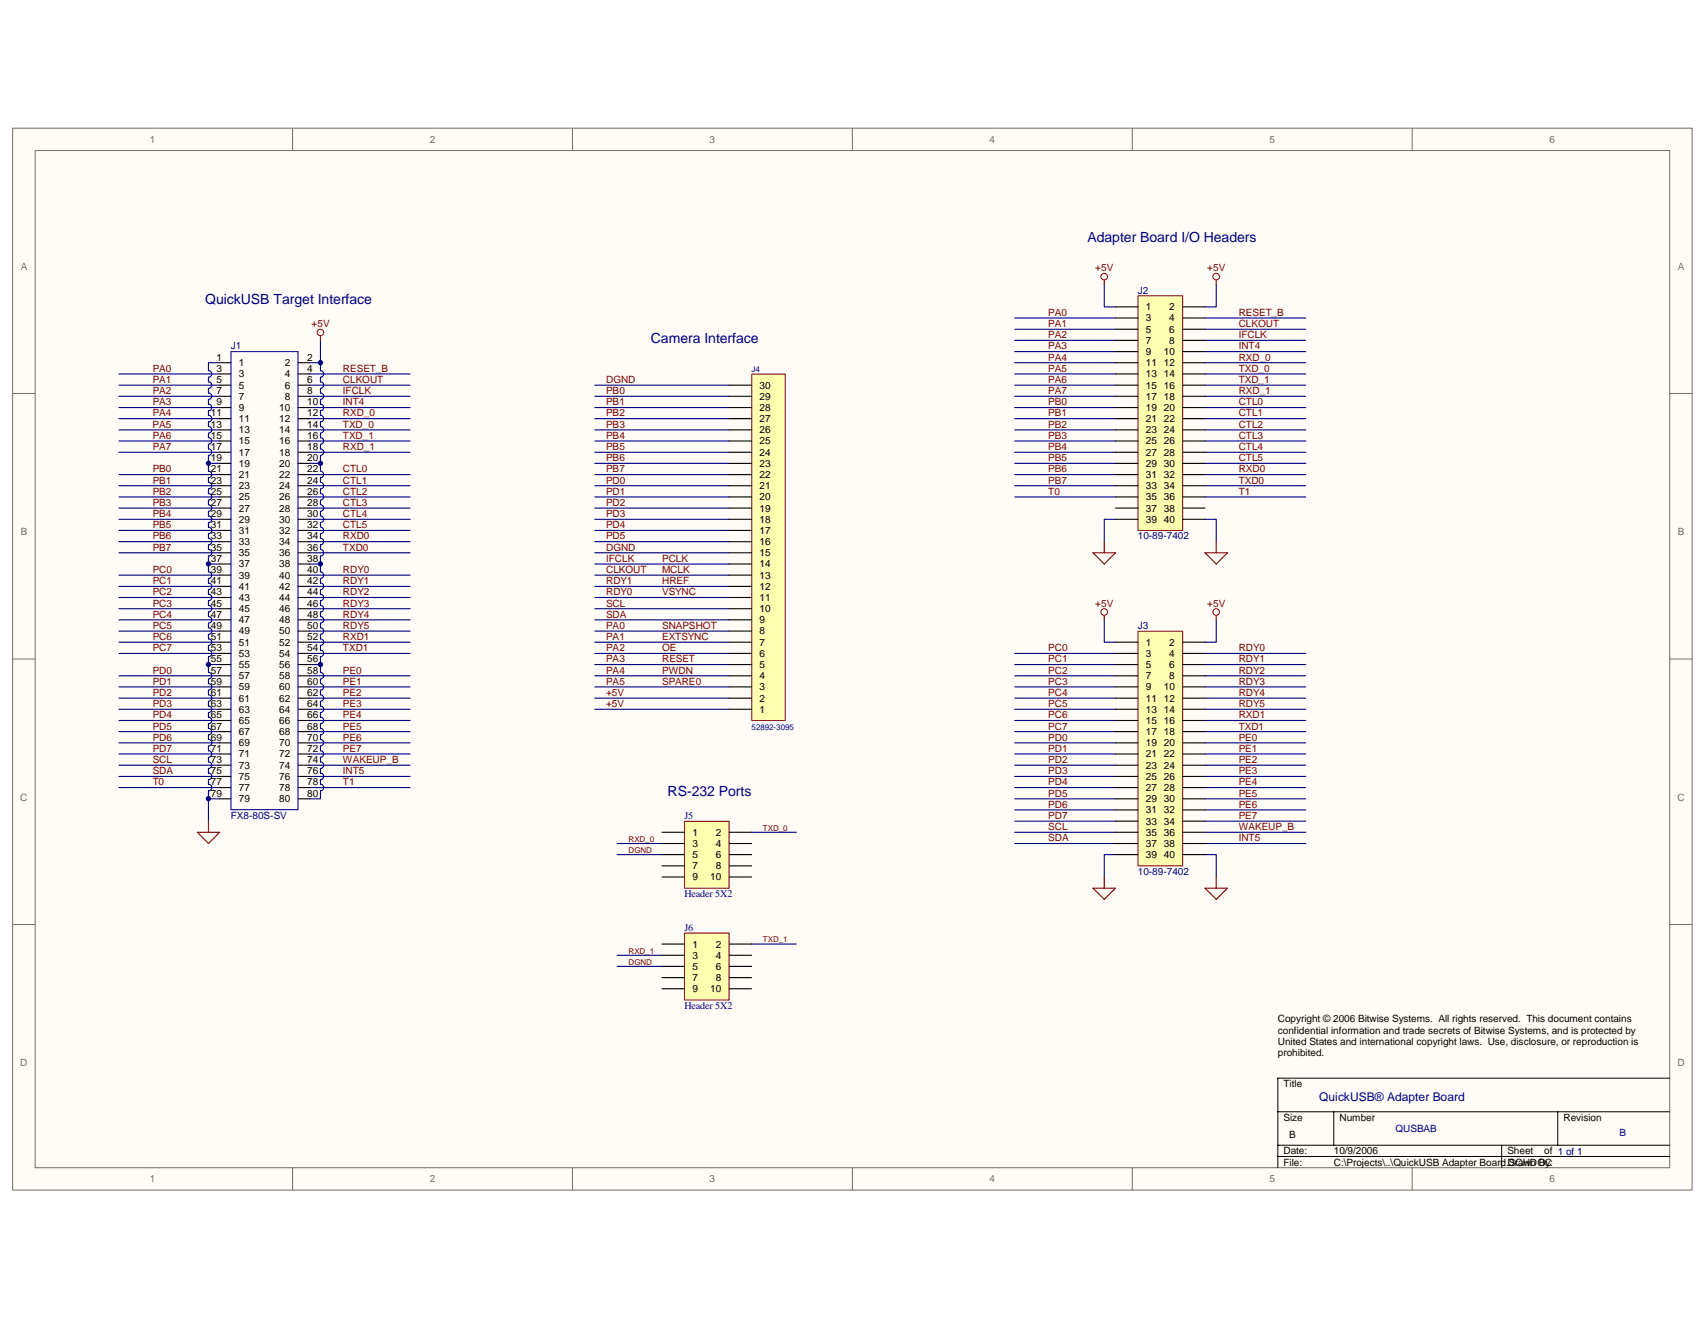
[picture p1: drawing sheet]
<svg xmlns="http://www.w3.org/2000/svg" width="279mm" height="216mm" viewBox="0 0 279 216" stroke-linecap="round" stroke-linejoin="round" font-family="sans-serif">
<path d="M2.1 21h275.2v173.9h-275.2z" fill="#fffcf8"/>
<path d="M2.1 21h275.2v173.9h-275.2z" fill="none" stroke="#706f64" stroke-width=".16"/>
<path d="M5.8 24.7h267.8v166.6h-267.8z" fill="#fffcf8"/>
<g fill="none" stroke="#706f64" stroke-width=".16">
<path d="M5.8 24.7h267.8v166.6h-267.8zM47.9 21v3.6M93.8 21v3.6M139.7 21v3.6M185.5 21v3.6M231.4 21v3.6M2.1 64.5h3.6M273.6 64.5h3.7M2.1 107.9h3.6M273.6 107.9h3.7M2.1 151.4h3.6M273.6 151.4h3.7"/>
<path d="M47.9 191.3v3.6M93.8 191.3v3.6M139.7 191.3v3.6M185.5 191.3v3.6M231.4 191.3v3.6"/>
</g>
<path d="M273.6 176.6h-64.2v14.7M209.4 182.1h64.2M209.4 187.6h64.2M209.4 189.4h64.2M218.6 182.1v5.5M246.1 187.6v3.7M255.3 182.1v5.5" fill="none" stroke="#000" stroke-width=".16"/>
<g fill="none" stroke="#000080" stroke-width=".18">
<path d="M36 59.4h-1.8v1.3a.54 .54 0 0 1 .5 .5 .54 .54 0 0 1-.5 .6M50.7 59.4h1.8v1.3a.54 .54 0 0 1 .5 .5 .54 .54 0 0 1-.5 .6M52.5 55.8v3.6M166.3 57.6h16.5M166.3 55.8h16.5M166.3 52.1h16.5M166.3 59.4h16.5M166.3 53.9h16.5M181 46.6v3.7h1.8M197.5 57.6h16.5M197.5 55.8h16.5M197.5 52.1h16.5"/>
<path d="M197.5 59.4h16.5M197.5 53.9h16.5M199.3 46.6v3.7h-1.8M19.5 70.4h16.5M19.5 68.6h16.5M19.5 74.1h16.5M19.5 66.8h16.5M19.5 72.2h16.5M19.5 64.9h16.5M19.5 79.6h16.5M19.5 77.7h16.5M19.5 63.1h16.5"/>
<path d="M19.5 61.3h16.5M34.2 61.8v.7a.54 .54 0 0 1 .5 .6 .54 .54 0 0 1-.5 .5v.8a.53 .53 0 0 1 .5 .5 .53 .53 0 0 1-.5 .5M34.2 65.5v.7a.54 .54 0 0 1 .5 .5 .54 .54 0 0 1-.5 .6M34.2 67.3v.7a.54 .54 0 0 1 .5 .6 .54 .54 0 0 1-.5 .5v.8a.54 .54 0 0 1 .5 .5 .54 .54 0 0 1-.5 .6v.7a.54 .54 0 0 1 .5 .5 .54 .54 0 0 1-.5 .6M34.2 72.8v.7a.53 .53 0 0 1 .5 .6 .53 .53 0 0 1-.5 .5M34.2 74.6v2.6a.54 .54 0 0 1 .5 .5 .54 .54 0 0 1-.5 .6v.7a.54 .54 0 0 1 .5 .6 .54 .54 0 0 1-.5 .5M34.2 75.9h1.8M50.7 70.4h16.5M50.7 68.6h16.5M50.7 74.1h16.5M50.7 66.8h16.5M50.7 72.2h16.5"/>
<path d="M50.7 64.9h16.5M50.7 79.6h16.5M50.7 77.7h16.5M50.7 63.1h16.5M50.7 61.3h16.5M52.5 75.9v1.3a.55 .55 0 0 1 .5 .5 .55 .55 0 0 1-.5 .6v.7a.54 .54 0 0 1 .5 .6 .54 .54 0 0 1-.5 .5M52.5 61.8v.7a.54 .54 0 0 1 .5 .6 .54 .54 0 0 1-.5 .5v.8a.53 .53 0 0 1 .5 .5 .53 .53 0 0 1-.5 .5M52.5 65.5v.7a.54 .54 0 0 1 .5 .5 .54 .54 0 0 1-.5 .6M52.5 67.3v.7a.54 .54 0 0 1 .5 .6 .54 .54 0 0 1-.5 .5v.8a.54 .54 0 0 1 .5 .5 .54 .54 0 0 1-.5 .6v.7a.54 .54 0 0 1 .5 .5 .54 .54 0 0 1-.5 .6M52.5 72.8v.7a.53 .53 0 0 1 .5 .6 .53 .53 0 0 1-.5 .5M52.5 74.6v1.3h-1.8M166.3 70.4h16.5"/>
<path d="M166.3 68.6h16.5M166.3 74.1h16.5M166.3 66.8h16.5M166.3 72.2h16.5M166.3 64.9h16.5M166.3 79.6h16.5M166.3 77.7h16.5M166.3 63.1h16.5M166.3 61.3h16.5M166.3 75.9h16.5M197.5 70.4h16.5M197.5 68.6h16.5"/>
<path d="M197.5 74.1h16.5M197.5 66.8h16.5M197.5 72.2h16.5M197.5 64.9h16.5M197.5 79.6h16.5M197.5 77.7h16.5M197.5 63.1h16.5M197.5 61.3h16.5M197.5 75.9h16.5M19.5 83.2h16.5M19.5 81.4h16.5M19.5 90.6h16.5"/>
<path d="M19.5 85.1h16.5M19.5 88.7h16.5M19.5 86.9h16.5M19.5 96.1h16.5M19.5 99.7h16.5M19.5 97.9h16.5M19.5 94.2h16.5M34.2 80.1v.8a.53 .53 0 0 1 .5 .5 .53 .53 0 0 1-.5 .5M34.2 82v.7a.54 .54 0 0 1 .5 .5 .54 .54 0 0 1-.5 .6M34.2 83.8v.7a.54 .54 0 0 1 .5 .6 .54 .54 0 0 1-.5 .5M34.2 85.6v.7a.54 .54 0 0 1 .5 .6 .54 .54 0 0 1-.5 .5v.8a.54 .54 0 0 1 .5 .5 .54 .54 0 0 1-.5 .6v.7a.54 .54 0 0 1 .5 .5 .54 .54 0 0 1-.5 .6M34.2 91.1v1.3"/>
<path d="M36 92.4h-1.8v1.3a.54 .54 0 0 1 .5 .5 .54 .54 0 0 1-.5 .5v.8a.54 .54 0 0 1 .5 .5 .54 .54 0 0 1-.5 .6v.7a.54 .54 0 0 1 .5 .6 .54 .54 0 0 1-.5 .5v.8a.54 .54 0 0 1 .5 .5 .54 .54 0 0 1-.5 .5v.8a.54 .54 0 0 1 .5 .5 .54 .54 0 0 1-.5 .6M50.7 92.4h1.8v1.3a.54 .54 0 0 1 .5 .5 .54 .54 0 0 1-.5 .5v.8a.54 .54 0 0 1 .5 .5 .54 .54 0 0 1-.5 .6v.7a.54 .54 0 0 1 .5 .6 .54 .54 0 0 1-.5 .5v.8a.54 .54 0 0 1 .5 .5 .54 .54 0 0 1-.5 .5v.8a.54 .54 0 0 1 .5 .5 .54 .54 0 0 1-.5 .6M50.7 83.2h16.5M50.7 81.4h16.5M50.7 90.6h16.5M50.7 85.1h16.5M50.7 88.7h16.5M50.7 86.9h16.5M50.7 96.1h16.5M50.7 99.7h16.5M50.7 97.9h16.5M50.7 94.2h16.5"/>
<path d="M52.5 85.6v.7a.55 .55 0 0 1 .5 .6 .55 .55 0 0 1-.5 .5v.8a.55 .55 0 0 1 .5 .5 .55 .55 0 0 1-.5 .6v.7a.54 .54 0 0 1 .5 .5 .54 .54 0 0 1-.5 .6M52.5 83.8v.7a.54 .54 0 0 1 .5 .6 .54 .54 0 0 1-.5 .5M52.5 82v.7a.54 .54 0 0 1 .5 .5 .54 .54 0 0 1-.5 .6M52.5 80.1v.8a.53 .53 0 0 1 .5 .5 .53 .53 0 0 1-.5 .5M52.5 91.1v1.3M166.3 81.4h16.5M182.8 85.1h-1.8v3.6M197.5 85.1h1.8v3.6M197.5 81.4h16.5M19.5 107h16.5M19.5 101.5h16.5M19.5 105.2h16.5"/>
<path d="M19.5 103.4h16.5M19.5 110.7h16.5M19.5 118h16.5M19.5 119.8h16.5M19.5 114.4h16.5M19.5 112.5h16.5M19.5 116.2h16.5M34.2 102.1v.7a.54 .54 0 0 1 .5 .6 .54 .54 0 0 1-.5 .5M34.2 103.9v.7a.54 .54 0 0 1 .5 .6 .54 .54 0 0 1-.5 .5v.8a.54 .54 0 0 1 .5 .5 .54 .54 0 0 1-.5 .6v2.6a.54 .54 0 0 1 .5 .5 .54 .54 0 0 1-.5 .5M34.2 111.3v.7a.54 .54 0 0 1 .5 .5 .54 .54 0 0 1-.5 .6v.7a.53 .53 0 0 1 .5 .5 .53 .53 0 0 1-.5 .6M34.2 114.9v.8a.54 .54 0 0 1 .5 .5 .54 .54 0 0 1-.5 .5v.8a.54 .54 0 0 1 .5 .5 .54 .54 0 0 1-.5 .6v.7a.54 .54 0 0 1 .5 .6 .54 .54 0 0 1-.5 .5v.7a.53 .53 0 0 1 .5 .6 .53 .53 0 0 1-.5 .5M34.2 108.9h1.8"/>
<path d="M50.7 107h16.5M50.7 101.5h16.5M50.7 105.2h16.5M50.7 103.4h16.5M50.7 110.7h16.5M50.7 118h16.5M50.7 119.8h16.5M50.7 114.4h16.5M50.7 112.5h16.5M50.7 116.2h16.5M50.7 108.9h1.8M52.5 102.1v.7a.54 .54 0 0 1 .5 .6 .54 .54 0 0 1-.5 .5"/>
<path d="M52.5 103.9v.7a.54 .54 0 0 1 .5 .6 .54 .54 0 0 1-.5 .5v.8a.54 .54 0 0 1 .5 .5 .54 .54 0 0 1-.5 .6v2.6a.54 .54 0 0 1 .5 .5 .54 .54 0 0 1-.5 .5M52.5 111.3v.7a.54 .54 0 0 1 .5 .5 .54 .54 0 0 1-.5 .6v.7a.53 .53 0 0 1 .5 .5 .53 .53 0 0 1-.5 .6M52.5 114.9v.8a.54 .54 0 0 1 .5 .5 .54 .54 0 0 1-.5 .5v.8a.54 .54 0 0 1 .5 .5 .54 .54 0 0 1-.5 .6v.7a.54 .54 0 0 1 .5 .6 .54 .54 0 0 1-.5 .5v.7a.53 .53 0 0 1 .5 .6 .53 .53 0 0 1-.5 .5M166.3 107h16.5M166.3 110.7h16.5M166.3 118h16.5M166.3 119.8h16.5M166.3 114.4h16.5M166.3 112.5h16.5M166.3 116.2h16.5M166.3 108.9h16.5M181 101.5v3.7h1.8"/>
<path d="M197.5 107h16.5M197.5 110.7h16.5M197.5 118h16.5M197.5 119.8h16.5M197.5 114.4h16.5M197.5 112.5h16.5M197.5 116.2h16.5M197.5 108.9h16.5M199.3 101.5v3.7h-1.8M19.5 123.5h16.5M19.5 121.7h16.5M19.5 125.3h16.5"/>
<path d="M19.5 127.2h16.5M19.5 129h16.5M34.2 122.2v.8a.54 .54 0 0 1 .5 .5 .54 .54 0 0 1-.5 .6v.7a.54 .54 0 0 1 .5 .5 .54 .54 0 0 1-.5 .6v.7a.54 .54 0 0 1 .5 .6 .54 .54 0 0 1-.5 .5v.8a.54 .54 0 0 1 .5 .5 .54 .54 0 0 1-.5 .5M34.2 129.6v1.3h1.8M34.2 130.9v3.6M50.7 123.5h16.5M50.7 121.7h16.5M50.7 125.3h16.5M50.7 127.2h16.5M50.7 129h16.5M52.5 122.2v.8a.54 .54 0 0 1 .5 .5 .54 .54 0 0 1-.5 .6v.7a.54 .54 0 0 1 .5 .5 .54 .54 0 0 1-.5 .6v.7a.54 .54 0 0 1 .5 .6 .54 .54 0 0 1-.5 .5v.8a.54 .54 0 0 1 .5 .5 .54 .54 0 0 1-.5 .5M52.5 129.6v1.3h-1.8"/>
<path d="M166.3 123.5h16.5M166.3 121.7h16.5M166.3 125.3h16.5M166.3 127.2h16.5M166.3 129h16.5M166.3 134.5h16.5M166.3 130.9h16.5M166.3 136.3h16.5M166.3 132.7h16.5M166.3 138.2h16.5M182.8 140h-1.8v3.7M197.5 140h1.8v3.7"/>
<path d="M197.5 123.5h16.5M197.5 121.7h16.5M197.5 125.3h16.5M197.5 127.2h16.5M197.5 129h16.5M197.5 134.5h16.5M197.5 130.9h16.5M197.5 136.3h16.5M197.5 132.7h16.5M197.5 138.2h16.5"/>
</g>
<g fill="none" stroke="#800000" stroke-width=".16">
<circle cx="52.5" cy="54.5" r=".53"/>
<circle cx="180.9" cy="45.3" r=".54"/>
<circle cx="199.3" cy="45.3" r=".54"/>
<circle cx="180.9" cy="100.3" r=".54"/>
<circle cx="199.3" cy="100.3" r=".54"/>
</g>
<g fill="none" stroke="#800000" stroke-width=".18">
<path d="M52.5 55v.8M181 45.9v.7M199.3 45.9v.7M179.1 90.6h3.7l-1.8 1.8zM181 88.7v1.9M197.5 90.6h3.6l-1.8 1.8zM199.3 88.7v1.9M181 100.8v.7M199.3 100.8v.7M32.3 136.3h3.7l-1.8 1.9zM34.2 134.5v1.8M179.1 145.5h3.7l-1.8 1.8z"/>
<path d="M181 143.7v1.8M197.5 145.5h3.6l-1.8 1.8zM199.3 143.7v1.8"/>
</g>
<path d="M37.8 57.6h11v75h-11z" fill="none" stroke="#00f" stroke-width=".18"/>
<g fill="none" stroke="#000" stroke-width=".18">
<path d="M36 59.4h1.8M48.9 59.4h1.8M36 61.3h1.8M36 63.1h1.8M36 64.9h1.8M36 66.8h1.8M36 68.6h1.8M36 70.4h1.8M36 72.2h1.8M36 74.1h1.8M36 75.9h1.8M36 77.7h1.8"/>
<path d="M36 79.6h1.8M48.9 61.3h1.8M48.9 63.1h1.8M48.9 64.9h1.8M48.9 66.8h1.8M48.9 68.6h1.8M48.9 70.4h1.8M48.9 72.2h1.8M48.9 74.1h1.8M48.9 75.9h1.8M48.9 77.7h1.8M48.9 79.6h1.8"/>
<path d="M36 81.4h1.8M36 83.2h1.8M36 85.1h1.8M36 86.9h1.8M36 88.7h1.8M36 90.6h1.8M36 92.4h1.8M36 94.2h1.8M36 96.1h1.8M36 97.9h1.8M36 99.7h1.8M48.9 81.4h1.8"/>
<path d="M48.9 83.2h1.8M48.9 85.1h1.8M48.9 86.9h1.8M48.9 88.7h1.8M48.9 90.6h1.8M48.9 92.4h1.8M48.9 94.2h1.8M48.9 96.1h1.8M48.9 97.9h1.8M48.9 99.7h1.8M36 101.5h1.8M36 103.4h1.8"/>
<path d="M36 105.2h1.8M36 107h1.8M36 108.9h1.8M36 110.7h1.8M36 112.5h1.8M36 114.4h1.8M36 116.2h1.8M36 118h1.8M36 119.8h1.8M48.9 101.5h1.8M48.9 103.4h1.8M48.9 105.2h1.8"/>
<path d="M48.9 107h1.8M48.9 108.9h1.8M48.9 110.7h1.8M48.9 112.5h1.8M48.9 114.4h1.8M48.9 116.2h1.8M48.9 118h1.8M48.9 119.8h1.8M36 121.7h1.8M36 123.5h1.8M36 125.3h1.8M36 127.2h1.8"/>
<path d="M36 129h1.8M36 130.9h1.8M48.9 121.7h1.8M48.9 123.5h1.8M48.9 125.3h1.8M48.9 127.2h1.8M48.9 129h1.8M48.9 130.9h1.8"/>
</g>
<path d="M186.5 48.5h7.3v38.4h-7.3z" fill="#ffffb0"/>
<path d="M186.5 48.5h7.3v38.4h-7.3z" fill="none" stroke="#800000" stroke-width=".16"/>
<g fill="none" stroke="#000" stroke-width=".18">
<path d="M182.8 50.3h3.7M182.8 52.1h3.7M182.8 53.9h3.7M182.8 55.8h3.7M182.8 57.6h3.7M182.8 59.4h3.7M193.8 50.3h3.7M193.8 52.1h3.7M193.8 53.9h3.7M193.8 55.8h3.7M193.8 57.6h3.7M193.8 59.4h3.7"/>
<path d="M182.8 61.3h3.7M182.8 63.1h3.7M182.8 64.9h3.7M182.8 66.8h3.7M182.8 68.6h3.7M182.8 70.4h3.7M182.8 72.2h3.7M182.8 74.1h3.7M182.8 75.9h3.7M182.8 77.7h3.7M182.8 79.6h3.7M193.8 61.3h3.7"/>
<path d="M193.8 63.1h3.7M193.8 64.9h3.7M193.8 66.8h3.7M193.8 68.6h3.7M193.8 70.4h3.7M193.8 72.2h3.7M193.8 74.1h3.7M193.8 75.9h3.7M193.8 77.7h3.7M193.8 79.6h3.7M182.8 81.4h3.7M182.8 83.2h3.7"/>
<path d="M182.8 85.1h3.7M193.8 81.4h3.7M193.8 83.2h3.7M193.8 85.1h3.7"/>
</g>
<path d="M186.5 103.4h7.3v38.4h-7.3z" fill="#ffffb0"/>
<path d="M186.5 103.4h7.3v38.4h-7.3z" fill="none" stroke="#800000" stroke-width=".16"/>
<g fill="none" stroke="#000" stroke-width=".18">
<path d="M182.8 105.2h3.7M182.8 107h3.7M182.8 108.9h3.7M182.8 110.7h3.7M182.8 112.5h3.7M182.8 114.4h3.7M182.8 116.2h3.7M182.8 118h3.7M182.8 119.8h3.7M193.8 105.2h3.7M193.8 107h3.7M193.8 108.9h3.7"/>
<path d="M193.8 110.7h3.7M193.8 112.5h3.7M193.8 114.4h3.7M193.8 116.2h3.7M193.8 118h3.7M193.8 119.8h3.7M182.8 121.7h3.7M182.8 123.5h3.7M182.8 125.3h3.7M182.8 127.2h3.7M182.8 129h3.7M182.8 130.9h3.7"/>
<path d="M182.8 132.7h3.7M182.8 134.5h3.7M182.8 136.3h3.7M182.8 138.2h3.7M182.8 140h3.7M193.8 121.7h3.7M193.8 123.5h3.7M193.8 125.3h3.7M193.8 127.2h3.7M193.8 129h3.7M193.8 130.9h3.7M193.8 132.7h3.7"/>
<path d="M193.8 134.5h3.7M193.8 136.3h3.7M193.8 138.2h3.7M193.8 140h3.7"/>
</g>
<g fill="none" stroke="#000080" stroke-width=".18">
<path d="M97.5 63.1h22M97.5 64.9h22M97.5 66.8h22M97.5 68.6h22M97.5 70.4h22M97.5 72.2h22M97.5 74.1h22M97.5 75.9h22M97.5 77.7h22M97.5 79.6h22M97.5 81.4h22M97.5 83.2h22"/>
<path d="M97.5 85.1h22M97.5 86.9h22M97.5 88.7h22M97.5 90.6h22M97.5 92.4h22M97.5 94.2h22M97.5 96.1h22M97.5 97.9h22M97.5 99.7h22M97.5 101.5h22M97.5 103.4h22M97.5 105.2h22"/>
<path d="M97.5 107h22M97.5 108.9h22M97.5 110.7h22M97.5 112.5h22M97.5 114.4h22M97.5 116.2h22"/>
</g>
<path d="M123.2 61.3h5.5v56.7h-5.5z" fill="#ffffb0"/>
<path d="M123.2 61.3h5.5v56.7h-5.5z" fill="none" stroke="#800000" stroke-width=".16"/>
<g fill="none" stroke="#000" stroke-width=".18">
<path d="M119.5 63.1h3.7M119.5 64.9h3.7M119.5 66.8h3.7M119.5 68.6h3.7M119.5 70.4h3.7M119.5 72.2h3.7M119.5 74.1h3.7M119.5 75.9h3.7M119.5 77.7h3.7M119.5 79.6h3.7M119.5 81.4h3.7M119.5 83.2h3.7"/>
<path d="M119.5 85.1h3.7M119.5 86.9h3.7M119.5 88.7h3.7M119.5 90.6h3.7M119.5 92.4h3.7M119.5 94.2h3.7M119.5 96.1h3.7M119.5 97.9h3.7M119.5 99.7h3.7M119.5 101.5h3.7M119.5 103.4h3.7M119.5 105.2h3.7"/>
<path d="M119.5 107h3.7M119.5 108.9h3.7M119.5 110.7h3.7M119.5 112.5h3.7M119.5 114.4h3.7M119.5 116.2h3.7"/>
</g>
<path d="M112.2 134.6h7.3v10.9h-7.3z" fill="#ffffb0"/>
<path d="M112.2 134.5h7.3v11h-7.3z" fill="none" stroke="#800000" stroke-width=".16"/>
<path d="M108.5 136.3h3.6M108.5 138.2h3.6M108.5 140h3.6M119.5 136.3h3.7M119.5 138.2h3.7M119.5 140h3.7M108.5 141.8h3.6M108.5 143.7h3.6M119.5 141.8h3.7M119.5 143.7h3.7" fill="none" stroke="#000" stroke-width=".18"/>
<path d="M101.1 138.2h7.4M101.1 140h7.4M123.2 136.3h7.3" fill="none" stroke="#000080" stroke-width=".18"/>
<path d="M112.2 152.9h7.3v10.9h-7.3z" fill="#ffffb0"/>
<path d="M112.2 152.8h7.3v11h-7.3z" fill="none" stroke="#800000" stroke-width=".16"/>
<path d="M108.5 154.6h3.6M108.5 156.5h3.6M108.5 158.3h3.6M119.5 154.6h3.7M119.5 156.5h3.7M119.5 158.3h3.7M108.5 160.1h3.6M108.5 162h3.6M119.5 160.1h3.7M119.5 162h3.7" fill="none" stroke="#000" stroke-width=".18"/>
<path d="M101.1 156.5h7.4M101.1 158.3h7.4M123.2 154.6h7.3" fill="none" stroke="#000080" stroke-width=".18"/>
<g fill="#000080" stroke="#000080" stroke-width=".16">
<circle cx="34.2" cy="130.8" r=".36"/>
<circle cx="34.2" cy="108.8" r=".35"/>
<circle cx="34.2" cy="92.4" r=".35"/>
<circle cx="34.2" cy="75.9" r=".35"/>
<circle cx="52.5" cy="108.8" r=".35"/>
<circle cx="52.5" cy="92.4" r=".35"/>
<circle cx="52.5" cy="75.9" r=".35"/>
<circle cx="52.5" cy="59.4" r=".36"/>
</g>
<g font-size="2.3" fill="#000080">
<text x="178.2" y="39.7">Adapter Board I/O Headers</text>
<text x="33.6" y="49.8">QuickUSB Target Interface</text>
<text x="106.7" y="56.2">Camera Interface</text>
<text x="109.4" y="130.4">RS-232 Ports</text>
</g>
<text font-size="2" fill="#000080" x="216.2" y="180.4">QuickUSB® Adapter Board</text>
<g font-size="1.7" fill="#000080">
<text x="112.2" y="134.1">J5</text>
<text x="112.2" y="147">Header 5X2</text>
<text x="112.2" y="152.5">J6</text>
<text x="112.2" y="165.3">Header 5X2</text>
</g>
<g font-size="1.6" fill="#706f64">
<text x="24.6" y="23.4">1</text>
<text x="70.4" y="23.4">2</text>
<text x="116.3" y="23.4">3</text>
<text x="162.2" y="23.4">4</text>
<text x="208" y="23.4">5</text>
<text x="253.9" y="23.4">6</text>
<text x="3.4" y="44.2">A</text>
<text x="274.9" y="44.2">A</text>
<text x="3.4" y="87.7">B</text>
<text x="274.9" y="87.7">B</text>
<text x="3.3" y="131.2">C</text>
<text x="274.9" y="131.2">C</text>
<text x="3.3" y="174.7">D</text>
<text x="274.9" y="174.7">D</text>
<text x="24.6" y="193.7">1</text>
<text x="70.4" y="193.7">2</text>
<text x="116.3" y="193.7">3</text>
<text x="162.2" y="193.7">4</text>
<text x="208" y="193.7">5</text>
<text x="253.9" y="193.7">6</text>
</g>
<g font-size="1.6" fill="#800000">
<text x="179.5" y="44.4">+5V</text>
<text x="197.8" y="44.4">+5V</text>
<text x="51.1" y="53.6">+5V</text>
<text x="171.8" y="51.8">PA0</text>
<text x="171.8" y="53.6">PA1</text>
<text x="203" y="53.6">CLKOUT</text>
<text x="203" y="51.8">RESET_B</text>
<text x="171.8" y="57.2">PA3</text>
<text x="171.8" y="55.4">PA2</text>
<text x="171.8" y="59.1">PA4</text>
<text x="203" y="59.1">RXD_0</text>
<text x="203" y="57.2">INT4</text>
<text x="203" y="55.4">IFCLK</text>
<text x="25" y="64.6">PA2</text>
<text x="25" y="60.9">PA0</text>
<text x="25" y="62.7">PA1</text>
<text x="56.2" y="64.6">IFCLK</text>
<text x="56.2" y="62.7">CLKOUT</text>
<text x="56.2" y="60.9">RESET_B</text>
<text x="99.3" y="62.7">DGND</text>
<text x="99.3" y="64.6">PB0</text>
<text x="171.8" y="60.9">PA5</text>
<text x="171.8" y="64.6">PA7</text>
<text x="171.8" y="62.7">PA6</text>
<text x="203" y="60.9">TXD_0</text>
<text x="203" y="64.6">RXD_1</text>
<text x="203" y="62.7">TXD_1</text>
<text x="25" y="70.1">PA5</text>
<text x="25" y="66.4">PA3</text>
<text x="25" y="68.2">PA4</text>
<text x="25" y="71.9">PA6</text>
<text x="56.2" y="68.2">RXD_0</text>
<text x="56.2" y="71.9">TXD_1</text>
<text x="56.2" y="70.1">TXD_0</text>
<text x="56.2" y="66.4">INT4</text>
<text x="99.3" y="66.4">PB1</text>
<text x="99.3" y="68.2">PB2</text>
<text x="99.3" y="70.1">PB3</text>
<text x="99.3" y="71.9">PB4</text>
<text x="171.8" y="66.4">PB0</text>
<text x="171.8" y="70.1">PB2</text>
<text x="171.8" y="68.2">PB1</text>
<text x="171.8" y="71.9">PB3</text>
<text x="203" y="68.2">CTL1</text>
<text x="203" y="66.4">CTL0</text>
<text x="203" y="71.9">CTL3</text>
<text x="203" y="70.1">CTL2</text>
<text x="25" y="73.7">PA7</text>
<text x="25" y="77.4">PB0</text>
<text x="56.2" y="73.7">RXD_1</text>
<text x="56.2" y="77.4">CTL0</text>
<text x="99.3" y="73.7">PB5</text>
<text x="99.3" y="75.5">PB6</text>
<text x="99.3" y="77.4">PB7</text>
<text x="171.8" y="77.4">PB6</text>
<text x="171.8" y="75.5">PB5</text>
<text x="171.8" y="73.7">PB4</text>
<text x="203" y="77.4">RXD0</text>
<text x="203" y="73.7">CTL4</text>
<text x="203" y="75.5">CTL5</text>
<text x="25" y="81">PB2</text>
<text x="25" y="82.9">PB3</text>
<text x="25" y="79.2">PB1</text>
<text x="56.2" y="82.9">CTL3</text>
<text x="56.2" y="81">CTL2</text>
<text x="56.2" y="79.2">CTL1</text>
<text x="99.3" y="79.2">PD0</text>
<text x="99.3" y="81">PD1</text>
<text x="99.3" y="82.9">PD2</text>
<text x="171.8" y="79.2">PB7</text>
<text x="171.8" y="81">T0</text>
<text x="203" y="79.2">TXD0</text>
<text x="203" y="81">T1</text>
<text x="25" y="84.7">PB4</text>
<text x="25" y="88.4">PB6</text>
<text x="25" y="86.5">PB5</text>
<text x="56.2" y="84.7">CTL4</text>
<text x="56.2" y="86.5">CTL5</text>
<text x="56.2" y="88.4">RXD0</text>
<text x="99.3" y="84.7">PD3</text>
<text x="99.3" y="86.5">PD4</text>
<text x="99.3" y="88.4">PD5</text>
<text x="25" y="90.2">PB7</text>
<text x="25" y="95.7">PC1</text>
<text x="25" y="93.9">PC0</text>
<text x="56.2" y="95.7">RDY1</text>
<text x="56.2" y="93.9">RDY0</text>
<text x="56.2" y="90.2">TXD0</text>
<text x="99.3" y="93.9">CLKOUT</text>
<text x="99.3" y="92">IFCLK</text>
<text x="99.3" y="95.7">RDY1</text>
<text x="99.3" y="90.2">DGND</text>
<text x="108.5" y="92">PCLK</text>
<text x="108.5" y="95.7">HREF</text>
<text x="108.5" y="93.9">MCLK</text>
<text x="25" y="101.2">PC4</text>
<text x="25" y="99.4">PC3</text>
<text x="25" y="97.5">PC2</text>
<text x="56.2" y="97.5">RDY2</text>
<text x="56.2" y="99.4">RDY3</text>
<text x="56.2" y="101.2">RDY4</text>
<text x="99.3" y="97.5">RDY0</text>
<text x="99.3" y="99.4">SCL</text>
<text x="99.3" y="101.2">SDA</text>
<text x="108.5" y="97.5">VSYNC</text>
<text x="179.5" y="99.4">+5V</text>
<text x="197.8" y="99.4">+5V</text>
<text x="25" y="106.7">PC7</text>
<text x="25" y="104.8">PC6</text>
<text x="25" y="103">PC5</text>
<text x="56.2" y="103">RDY5</text>
<text x="56.2" y="106.7">TXD1</text>
<text x="56.2" y="104.8">RXD1</text>
<text x="99.3" y="103">PA0</text>
<text x="99.3" y="104.8">PA1</text>
<text x="99.3" y="106.7">PA2</text>
<text x="108.5" y="103">SNAPSHOT</text>
<text x="108.5" y="104.8">EXTSYNC</text>
<text x="108.5" y="106.7">OE</text>
<text x="171.8" y="106.7">PC0</text>
<text x="203" y="106.7">RDY0</text>
<text x="25" y="110.3">PD0</text>
<text x="25" y="112.2">PD1</text>
<text x="56.2" y="112.2">PE1</text>
<text x="56.2" y="110.3">PE0</text>
<text x="99.3" y="108.5">PA3</text>
<text x="99.3" y="110.3">PA4</text>
<text x="99.3" y="112.2">PA5</text>
<text x="108.5" y="108.5">RESET</text>
<text x="108.5" y="110.3">PWDN</text>
<text x="108.5" y="112.2">SPARE0</text>
<text x="171.8" y="110.3">PC2</text>
<text x="171.8" y="108.5">PC1</text>
<text x="171.8" y="112.2">PC3</text>
<text x="203" y="112.2">RDY3</text>
<text x="203" y="108.5">RDY1</text>
<text x="203" y="110.3">RDY2</text>
<text x="25" y="117.7">PD4</text>
<text x="25" y="119.5">PD5</text>
<text x="25" y="114">PD2</text>
<text x="25" y="115.8">PD3</text>
<text x="56.2" y="117.7">PE4</text>
<text x="56.2" y="119.5">PE5</text>
<text x="56.2" y="115.8">PE3</text>
<text x="56.2" y="114">PE2</text>
<text x="99.3" y="114">+5V</text>
<text x="99.3" y="115.8">+5V</text>
<text x="171.8" y="115.8">PC5</text>
<text x="171.8" y="114">PC4</text>
<text x="171.8" y="117.7">PC6</text>
<text x="171.8" y="119.5">PC7</text>
<text x="203" y="117.7">RXD1</text>
<text x="203" y="119.5">TXD1</text>
<text x="203" y="114">RDY4</text>
<text x="203" y="115.8">RDY5</text>
<text x="25" y="123.2">PD7</text>
<text x="25" y="121.3">PD6</text>
<text x="25" y="125">SCL</text>
<text x="56.2" y="123.2">PE7</text>
<text x="56.2" y="121.3">PE6</text>
<text x="56.2" y="125">WAKEUP_B</text>
<text x="171.8" y="121.3">PD0</text>
<text x="171.8" y="125">PD2</text>
<text x="171.8" y="123.2">PD1</text>
<text x="203" y="121.3">PE0</text>
<text x="203" y="125">PE2</text>
<text x="203" y="123.2">PE1</text>
<text x="25" y="126.8">SDA</text>
<text x="25" y="128.7">T0</text>
<text x="56.2" y="126.8">INT5</text>
<text x="56.2" y="128.7">T1</text>
<text x="171.8" y="126.8">PD3</text>
<text x="171.8" y="130.5">PD5</text>
<text x="171.8" y="128.7">PD4</text>
<text x="203" y="130.5">PE5</text>
<text x="203" y="126.8">PE3</text>
<text x="203" y="128.7">PE4</text>
<text x="171.8" y="134.2">PD7</text>
<text x="171.8" y="136">SCL</text>
<text x="171.8" y="132.3">PD6</text>
<text x="171.8" y="137.8">SDA</text>
<text x="203" y="132.3">PE6</text>
<text x="203" y="137.8">INT5</text>
<text x="203" y="134.2">PE7</text>
<text x="203" y="136">WAKEUP_B</text>
</g>
<g font-size="1.6" fill="#000080">
<text x="186.5" y="48.1">J2</text>
<text x="37.8" y="57.2">J1</text>
<text x="186.5" y="88.4">10-89-7402</text>
<text x="186.5" y="103">J3</text>
<text x="37.8" y="134.2">FX8-80S-SV</text>
<text x="186.5" y="143.3">10-89-7402</text>
<text x="228.7" y="185.4">QUSBAB</text>
<text x="265.4" y="186.2">B</text>
</g>
<g font-size="1.6">
<text x="187.7" y="50.8">1</text>
<text x="187.7" y="52.7">3</text>
<text x="191.6" y="50.8">2</text>
<text x="191.6" y="52.7">4</text>
<text x="35.5" y="59.1">1</text>
<text x="39.1" y="60">1</text>
<text x="46.7" y="60">2</text>
<text x="50.3" y="59.1">2</text>
<text x="187.7" y="54.5">5</text>
<text x="187.7" y="56.3">7</text>
<text x="187.7" y="58.1">9</text>
<text x="187.7" y="60">11</text>
<text x="190.7" y="58.1">10</text>
<text x="190.7" y="60">12</text>
<text x="191.6" y="54.5">6</text>
<text x="191.6" y="56.3">8</text>
<text x="35.5" y="60.9">3</text>
<text x="35.5" y="62.7">5</text>
<text x="35.5" y="64.6">7</text>
<text x="39.1" y="61.8">3</text>
<text x="39.1" y="63.6">5</text>
<text x="39.1" y="65.5">7</text>
<text x="46.7" y="61.8">4</text>
<text x="46.7" y="63.6">6</text>
<text x="46.7" y="65.5">8</text>
<text x="50.3" y="60.9">4</text>
<text x="50.3" y="62.7">6</text>
<text x="50.3" y="64.6">8</text>
<text x="124.5" y="63.6">30</text>
<text x="124.5" y="65.5">29</text>
<text x="187.7" y="61.8">13</text>
<text x="187.7" y="63.6">15</text>
<text x="187.7" y="65.5">17</text>
<text x="190.7" y="61.8">14</text>
<text x="190.7" y="63.6">16</text>
<text x="190.7" y="65.5">18</text>
<text x="34.6" y="68.2">11</text>
<text x="34.6" y="70.1">13</text>
<text x="34.6" y="71.9">15</text>
<text x="35.5" y="66.4">9</text>
<text x="39.1" y="67.3">9</text>
<text x="39.1" y="69.1">11</text>
<text x="39.1" y="71">13</text>
<text x="45.8" y="67.3">10</text>
<text x="45.8" y="69.1">12</text>
<text x="45.8" y="71">14</text>
<text x="50.3" y="66.4">10</text>
<text x="50.3" y="68.2">12</text>
<text x="50.3" y="70.1">14</text>
<text x="50.3" y="71.9">16</text>
<text x="124.5" y="67.3">28</text>
<text x="124.5" y="69.1">27</text>
<text x="124.5" y="71">26</text>
<text x="187.7" y="67.3">19</text>
<text x="187.7" y="69.1">21</text>
<text x="187.7" y="71">23</text>
<text x="190.7" y="67.3">20</text>
<text x="190.7" y="69.1">22</text>
<text x="190.7" y="71">24</text>
<text x="34.6" y="73.7">17</text>
<text x="34.6" y="75.5">19</text>
<text x="34.6" y="77.4">21</text>
<text x="39.1" y="72.8">15</text>
<text x="39.1" y="74.6">17</text>
<text x="39.1" y="76.5">19</text>
<text x="45.8" y="72.8">16</text>
<text x="45.8" y="74.6">18</text>
<text x="45.8" y="76.5">20</text>
<text x="50.3" y="73.7">18</text>
<text x="50.3" y="75.5">20</text>
<text x="50.3" y="77.4">22</text>
<text x="124.5" y="72.8">25</text>
<text x="124.5" y="74.6">24</text>
<text x="124.5" y="76.5">23</text>
<text x="187.7" y="72.8">25</text>
<text x="187.7" y="74.6">27</text>
<text x="187.7" y="76.5">29</text>
<text x="190.7" y="72.8">26</text>
<text x="190.7" y="74.6">28</text>
<text x="190.7" y="76.5">30</text>
<text x="34.6" y="79.2">23</text>
<text x="34.6" y="81">25</text>
<text x="34.6" y="82.9">27</text>
<text x="39.1" y="78.3">21</text>
<text x="39.1" y="80.1">23</text>
<text x="39.1" y="82">25</text>
<text x="39.1" y="83.8">27</text>
<text x="45.8" y="78.3">22</text>
<text x="45.8" y="80.1">24</text>
<text x="45.8" y="82">26</text>
<text x="45.8" y="83.8">28</text>
<text x="50.3" y="79.2">24</text>
<text x="50.3" y="81">26</text>
<text x="50.3" y="82.9">28</text>
<text x="124.5" y="78.3">22</text>
<text x="124.5" y="80.1">21</text>
<text x="124.5" y="82">20</text>
<text x="124.5" y="83.8">19</text>
<text x="187.7" y="78.3">31</text>
<text x="187.7" y="80.1">33</text>
<text x="187.7" y="82">35</text>
<text x="187.7" y="83.8">37</text>
<text x="190.7" y="78.3">32</text>
<text x="190.7" y="80.1">34</text>
<text x="190.7" y="82">36</text>
<text x="190.7" y="83.8">38</text>
<text x="34.6" y="84.7">29</text>
<text x="34.6" y="86.5">31</text>
<text x="34.6" y="88.4">33</text>
<text x="39.1" y="85.6">29</text>
<text x="39.1" y="87.5">31</text>
<text x="39.1" y="89.3">33</text>
<text x="45.8" y="85.6">30</text>
<text x="45.8" y="87.5">32</text>
<text x="45.8" y="89.3">34</text>
<text x="50.3" y="84.7">30</text>
<text x="50.3" y="86.5">32</text>
<text x="50.3" y="88.4">34</text>
<text x="124.5" y="85.6">18</text>
<text x="124.5" y="87.5">17</text>
<text x="124.5" y="89.3">16</text>
<text x="187.7" y="85.6">39</text>
<text x="190.7" y="85.6">40</text>
<text x="34.6" y="90.2">35</text>
<text x="34.6" y="92">37</text>
<text x="34.6" y="93.9">39</text>
<text x="34.6" y="95.7">41</text>
<text x="39.1" y="91.1">35</text>
<text x="39.1" y="92.9">37</text>
<text x="39.1" y="94.8">39</text>
<text x="45.8" y="91.1">36</text>
<text x="45.8" y="92.9">38</text>
<text x="45.8" y="94.8">40</text>
<text x="50.3" y="90.2">36</text>
<text x="50.3" y="92">38</text>
<text x="50.3" y="93.9">40</text>
<text x="50.3" y="95.7">42</text>
<text x="124.5" y="91.1">15</text>
<text x="124.5" y="92.9">14</text>
<text x="124.5" y="94.8">13</text>
<text x="34.6" y="97.5">43</text>
<text x="34.6" y="99.4">45</text>
<text x="34.6" y="101.2">47</text>
<text x="39.1" y="96.6">41</text>
<text x="39.1" y="98.4">43</text>
<text x="39.1" y="100.3">45</text>
<text x="45.8" y="96.6">42</text>
<text x="45.8" y="98.4">44</text>
<text x="45.8" y="100.3">46</text>
<text x="50.3" y="97.5">44</text>
<text x="50.3" y="99.4">46</text>
<text x="50.3" y="101.2">48</text>
<text x="124.5" y="96.6">12</text>
<text x="124.5" y="98.4">11</text>
<text x="124.5" y="100.3">10</text>
<text x="34.6" y="103">49</text>
<text x="34.6" y="104.8">51</text>
<text x="34.6" y="106.7">53</text>
<text x="39.1" y="102.1">47</text>
<text x="39.1" y="103.9">49</text>
<text x="39.1" y="105.8">51</text>
<text x="39.1" y="107.6">53</text>
<text x="45.8" y="102.1">48</text>
<text x="45.8" y="103.9">50</text>
<text x="45.8" y="105.8">52</text>
<text x="45.8" y="107.6">54</text>
<text x="50.3" y="103">50</text>
<text x="50.3" y="104.8">52</text>
<text x="50.3" y="106.7">54</text>
<text x="124.5" y="102.1">9</text>
<text x="124.5" y="103.9">8</text>
<text x="124.5" y="105.8">7</text>
<text x="124.5" y="107.6">6</text>
<text x="187.7" y="105.8">1</text>
<text x="187.7" y="107.6">3</text>
<text x="191.6" y="105.8">2</text>
<text x="191.6" y="107.6">4</text>
<text x="34.6" y="108.5">55</text>
<text x="34.6" y="110.3">57</text>
<text x="34.6" y="112.2">59</text>
<text x="39.1" y="109.4">55</text>
<text x="39.1" y="111.3">57</text>
<text x="39.1" y="113.1">59</text>
<text x="45.8" y="109.4">56</text>
<text x="45.8" y="111.3">58</text>
<text x="45.8" y="113.1">60</text>
<text x="50.3" y="108.5">56</text>
<text x="50.3" y="110.3">58</text>
<text x="50.3" y="112.2">60</text>
<text x="124.5" y="109.4">5</text>
<text x="124.5" y="111.3">4</text>
<text x="124.5" y="113.1">3</text>
<text x="187.7" y="109.4">5</text>
<text x="187.7" y="111.3">7</text>
<text x="187.7" y="113.1">9</text>
<text x="190.7" y="113.1">10</text>
<text x="191.6" y="109.4">6</text>
<text x="191.6" y="111.3">8</text>
<text x="34.6" y="114">61</text>
<text x="34.6" y="115.8">63</text>
<text x="34.6" y="117.7">65</text>
<text x="34.6" y="119.5">67</text>
<text x="39.1" y="114.9">61</text>
<text x="39.1" y="116.8">63</text>
<text x="39.1" y="118.6">65</text>
<text x="45.8" y="114.9">62</text>
<text x="45.8" y="116.8">64</text>
<text x="45.8" y="118.6">66</text>
<text x="50.3" y="114">62</text>
<text x="50.3" y="115.8">64</text>
<text x="50.3" y="117.7">66</text>
<text x="50.3" y="119.5">68</text>
<text x="124.5" y="114.9">2</text>
<text x="124.5" y="116.8">1</text>
<text x="187.7" y="114.9">11</text>
<text x="187.7" y="116.8">13</text>
<text x="187.7" y="118.6">15</text>
<text x="190.7" y="114.9">12</text>
<text x="190.7" y="116.8">14</text>
<text x="190.7" y="118.6">16</text>
<text x="34.6" y="121.3">69</text>
<text x="34.6" y="123.2">71</text>
<text x="34.6" y="125">73</text>
<text x="39.1" y="120.4">67</text>
<text x="39.1" y="122.2">69</text>
<text x="39.1" y="124.1">71</text>
<text x="39.1" y="125.9">73</text>
<text x="45.8" y="120.4">68</text>
<text x="45.8" y="122.2">70</text>
<text x="45.8" y="124.1">72</text>
<text x="45.8" y="125.9">74</text>
<text x="50.3" y="121.3">70</text>
<text x="50.3" y="123.2">72</text>
<text x="50.3" y="125">74</text>
<text x="187.7" y="120.4">17</text>
<text x="187.7" y="122.2">19</text>
<text x="187.7" y="124.1">21</text>
<text x="187.7" y="125.9">23</text>
<text x="190.7" y="120.4">18</text>
<text x="190.7" y="122.2">20</text>
<text x="190.7" y="124.1">22</text>
<text x="190.7" y="125.9">24</text>
<text x="34.6" y="126.8">75</text>
<text x="34.6" y="128.7">77</text>
<text x="34.6" y="130.5">79</text>
<text x="39.1" y="127.7">75</text>
<text x="39.1" y="129.6">77</text>
<text x="39.1" y="131.4">79</text>
<text x="45.8" y="127.7">76</text>
<text x="45.8" y="129.6">78</text>
<text x="45.8" y="131.4">80</text>
<text x="50.3" y="126.8">76</text>
<text x="50.3" y="128.7">78</text>
<text x="50.3" y="130.5">80</text>
<text x="187.7" y="127.7">25</text>
<text x="187.7" y="129.6">27</text>
<text x="187.7" y="131.4">29</text>
<text x="190.7" y="127.7">26</text>
<text x="190.7" y="129.6">28</text>
<text x="190.7" y="131.4">30</text>
<text x="113.5" y="136.9">1</text>
<text x="117.3" y="136.9">2</text>
<text x="187.7" y="133.2">31</text>
<text x="187.7" y="135.1">33</text>
<text x="187.7" y="136.9">35</text>
<text x="190.7" y="133.2">32</text>
<text x="190.7" y="135.1">34</text>
<text x="190.7" y="136.9">36</text>
<text x="113.5" y="138.7">3</text>
<text x="113.5" y="140.5">5</text>
<text x="113.5" y="142.4">7</text>
<text x="117.3" y="138.7">4</text>
<text x="117.3" y="140.5">6</text>
<text x="117.3" y="142.4">8</text>
<text x="187.7" y="138.7">37</text>
<text x="187.7" y="140.5">39</text>
<text x="190.7" y="138.7">38</text>
<text x="190.7" y="140.5">40</text>
<text x="113.5" y="144.2">9</text>
<text x="116.4" y="144.2">10</text>
<text x="113.5" y="155.2">1</text>
<text x="117.3" y="155.2">2</text>
<text x="113.5" y="157">3</text>
<text x="113.5" y="158.9">5</text>
<text x="113.5" y="160.7">7</text>
<text x="117.3" y="157">4</text>
<text x="117.3" y="158.9">6</text>
<text x="117.3" y="160.7">8</text>
<text x="113.5" y="162.5">9</text>
<text x="116.4" y="162.5">10</text>
<text x="209.4" y="167.5">Copyright © 2006 Bitwise Systems. All rights reserved. This document contains</text>
<text x="209.4" y="169.3">confidential information and trade secrets of Bitwise Systems, and is protected by</text>
<text x="209.4" y="171.2">United States and international copyright laws. Use, disclosure, or reproduction is</text>
<text x="209.4" y="173">prohibited.</text>
<text x="210.3" y="178.1">Title</text>
<text x="210.3" y="183.6">Size</text>
<text x="219.5" y="183.6">Number</text>
<text x="256.2" y="183.6">Revision</text>
<text x="210.3" y="189.1">Date:</text>
<text x="210.3" y="190.9">File:</text>
<text x="211.2" y="186.4">B</text>
<text x="218.6" y="190.9">C:\Projects\..\QuickUSB Adapter Board.SCHDOC</text>
<text x="218.6" y="189.1">10/9/2006</text>
<text x="247" y="189.1">Sheet</text>
<text x="247" y="190.9">Drawn By:</text>
<text x="253" y="189.1">of 1 of 1</text>
</g>
<g font-size="1.3" fill="#000080">
<text x="123.2" y="61">J4</text>
<text x="123.2" y="119.6">52892-3095</text>
</g>
<g font-size="1.3" fill="#800000">
<text x="103" y="137.9">RXD_0</text>
<text x="125" y="136.1">TXD_0</text>
<text x="103" y="139.7">DGND</text>
<text x="125" y="154.4">TXD_1</text>
<text x="103" y="158.1">DGND</text>
<text x="103" y="156.2">RXD_1</text>
</g>
</svg>
